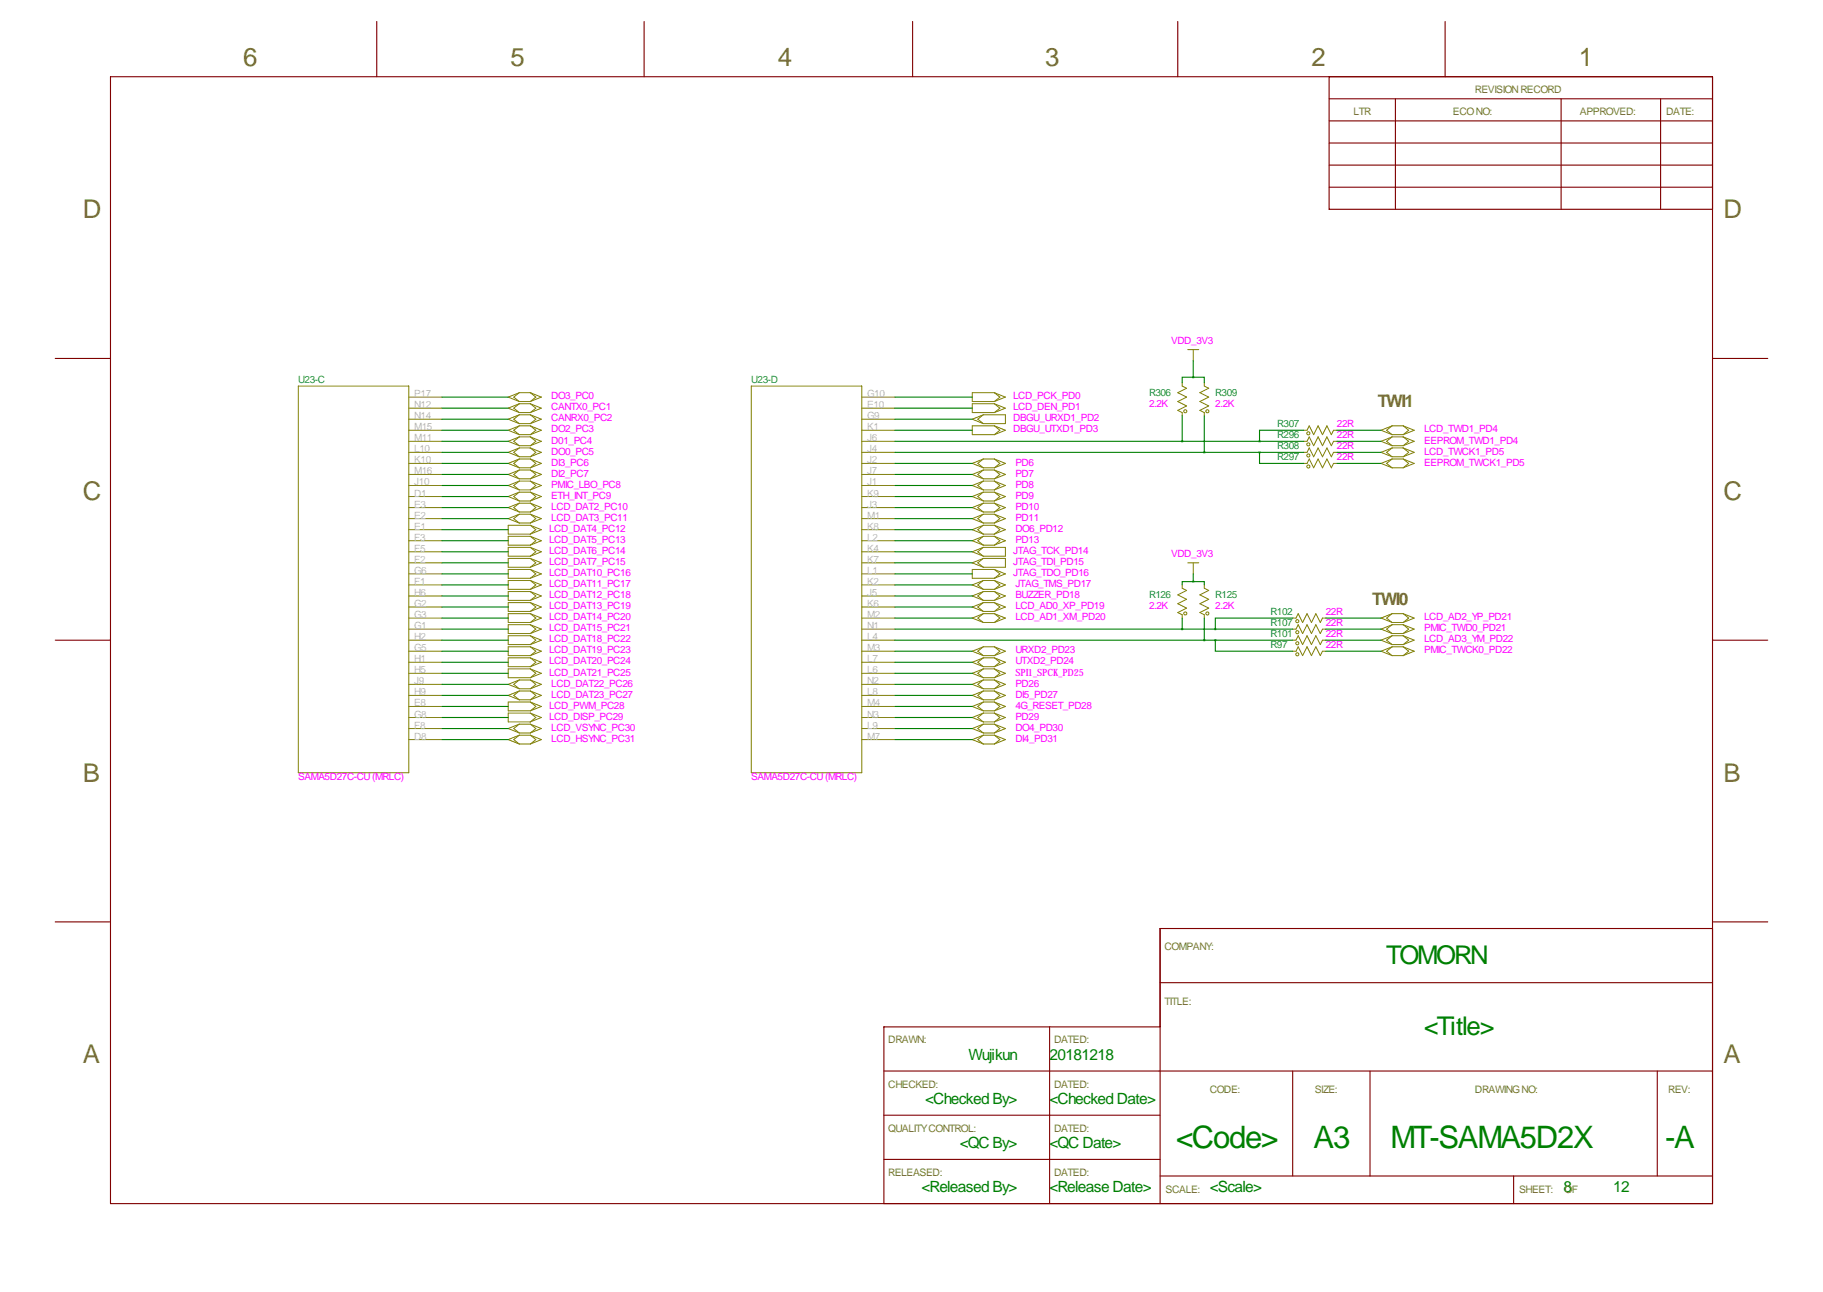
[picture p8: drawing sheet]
<svg xmlns="http://www.w3.org/2000/svg" width="419mm" height="297mm" viewBox="0 0 419 297" stroke-linecap="round" stroke-linejoin="round" font-family="sans-serif">
<g fill="none" stroke="#800000" stroke-width=".25">
<path d="M25.4 17.6h368.3v259.1h-368.3zM86.6 4.9v12.7M148.1 4.9v12.7M209.8 4.9v12.7M270.8 4.9v12.7M305.6 17.6v30.5h88.1M332.2 4.9v12.7M305.6 32.9h88.1M305.6 22.7h88.1M305.6 27.8h88.1M305.6 38h88.1M320.8 22.7v25.4"/>
<path d="M358.9 22.7v25.4M381.8 22.7v25.4M305.6 43h88.1M12.7 82.4h12.7M393.7 82.4h12.7M12.7 147.2h12.7M393.7 147.2h12.7M12.7 211.9h12.7M393.7 213.5h-127v63.2M393.7 211.9h12.7M241.3 236.1v40.6M266.7 225.9h127"/>
<path d="M266.7 236.1h-63.5v40.6M203.2 246.2h190.5M203.2 256.4h63.5M297.2 246.2v24.2M315 246.2v24.2M381 246.2v24.2M203.2 266.6h63.5M266.7 270.4h127M348 270.4v6.3"/>
</g>
<g fill="none" stroke="#808000" stroke-width=".23">
<path d="M68.6 88.8h25.4v88.9h-25.4zM94 91.3h7.6M94 93.8h7.6M94 96.4h7.6M94 98.9h7.6M119.4 97.4h2.5M119.4 95.4h2.5M119.4 92.3h2.5M119.4 90.3h2.5M119.4 94.9h2.5M119.4 92.8h2.5M119.4 99.9h2.5"/>
<path d="M119.4 97.9h2.5M119.4 90.3l-2.6 1 2.6 1M119.4 90.3l-1.3 1 1.3 1M119.4 92.8l-2.6 1 2.6 1.1M119.4 92.8l-1.3 1 1.3 1.1M119.4 95.4l-2.6 1 2.6 1M119.4 95.4l-1.3 1 1.3 1M119.4 97.9l-2.6 1 2.6 1M119.4 97.9l-1.3 1 1.3 1M121.9 90.3l2.6 1-2.6 1M121.9 90.3l1.3 1-1.3 1M121.9 92.8l2.6 1-2.6 1.1"/>
<path d="M121.9 92.8l1.3 1-1.3 1.1M121.9 95.4l2.6 1-2.6 1M121.9 95.4l1.3 1-1.3 1M121.9 97.9l2.6 1-2.6 1M121.9 97.9l1.3 1-1.3 1M172.7 88.8h25.4v88.9h-25.4zM198.1 91.3h7.6M198.1 93.8h7.6M198.1 96.4h7.6M198.1 98.9h7.6M226.1 95.4h5v2h-5M226.1 95.4l-2.6 1 2.6 1"/>
<path d="M226.1 95.4l-1.3 1 1.3 1M228.6 90.3l2.5 1-2.5 1M228.6 90.3h-5.1v2h5.1M228.6 92.8h-5.1v2.1h5.1M228.6 97.9h-5.1v2h5.1M228.6 90.3l1.3 1-1.3 1M228.6 92.8l2.5 1-2.5 1.1M228.6 92.8l1.3 1-1.3 1.1M228.6 97.9l2.5 1-2.5 1M228.6 97.9l1.3 1-1.3 1M271.8 88v.8l1 .5-2 1 2 1-2 1 2 1-2 1 1 .6v.7M273 80.4h2.6"/>
<path d="M274.3 80.4v2.5M276.9 88v.8l1 .5-2.1 1 2.1 1-2.1 1 2.1 1-2.1 1 1.1 .6v.7M299.7 98.9h.8l.5-1 1 2 1-2 1 2 1.1-2 1 2 .5-1h.7M320 99.9h2.6M320 97.9h2.6M320 97.9l-2.5 1 2.5 1M320 97.9l-1.2 1 1.2 1M322.6 97.9l2.5 1-2.5 1M322.6 97.9l1.2 1-1.2 1M94 101.5h7.6M94 104h7.6M94 106.5h7.6"/>
<path d="M94 109.1h7.6M94 111.6h7.6M94 114.2h7.6M94 116.7h7.6M94 119.2h7.6M119.4 112.6h2.5M119.4 110.6h2.5M119.4 110.6l-2.6 1 2.6 1M119.4 110.6l-1.3 1 1.3 1M119.4 115.2h2.5M119.4 113.1h2.5M119.4 113.1l-2.6 1.1 2.6 1"/>
<path d="M119.4 113.1l-1.3 1.1 1.3 1M119.4 117.7h2.5M119.4 115.7h2.5M119.4 115.7l-2.6 1 2.6 1M119.4 115.7l-1.3 1 1.3 1M119.4 118.2h2.5M119.4 118.2l-2.6 1 2.6 1.1M119.4 118.2l-1.3 1 1.3 1.1M119.4 107.6h2.5M119.4 105.5h2.5M119.4 110.1h2.5M119.4 108.1h2.5"/>
<path d="M119.4 102.5h2.5M119.4 100.4h2.5M119.4 105h2.5M119.4 103h2.5M119.4 103l-2.6 1 2.6 1M119.4 103l-1.3 1 1.3 1M119.4 105.5l-2.6 1 2.6 1.1M119.4 105.5l-1.3 1 1.3 1.1M119.4 108.1l-2.6 1 2.6 1M119.4 108.1l-1.3 1 1.3 1M119.4 100.4l-2.6 1.1 2.6 1M119.4 100.4l-1.3 1.1 1.3 1"/>
<path d="M121.9 110.6l2.6 1-2.6 1M121.9 110.6l1.3 1-1.3 1M121.9 113.1l2.6 1.1-2.6 1M121.9 113.1l1.3 1.1-1.3 1M121.9 115.7l2.6 1-2.6 1M121.9 115.7l1.3 1-1.3 1M121.9 118.2l2.6 1-2.6 1.1M121.9 118.2l1.3 1-1.3 1.1M121.9 103l2.6 1-2.6 1M121.9 103l1.3 1-1.3 1M121.9 105.5l2.6 1-2.6 1.1M121.9 105.5l1.3 1-1.3 1.1"/>
<path d="M121.9 108.1l2.6 1-2.6 1M121.9 108.1l1.3 1-1.3 1M121.9 100.4l2.6 1.1-2.6 1M121.9 100.4l1.3 1.1-1.3 1M198.1 101.5h7.6M198.1 104h7.6M198.1 106.5h7.6M198.1 109.1h7.6M198.1 111.6h7.6M198.1 114.2h7.6M198.1 116.7h7.6M198.1 119.2h7.6"/>
<path d="M226.1 112.6h2.5M226.1 110.6h2.5M226.1 115.2h2.5M226.1 113.1h2.5M226.1 117.7h2.5M226.1 115.7h2.5M226.1 118.2h2.5M226.1 107.6h2.5M226.1 105.5h2.5M226.1 105.5l-2.6 1 2.6 1.1M226.1 105.5l-1.3 1 1.3 1.1M226.1 110.6l-2.6 1 2.6 1"/>
<path d="M226.1 110.6l-1.3 1 1.3 1M226.1 118.2l-2.6 1 2.6 1.1M226.1 118.2l-1.3 1 1.3 1.1M226.1 115.7l-2.6 1 2.6 1M226.1 115.7l-1.3 1 1.3 1M226.1 113.1l-2.6 1.1 2.6 1M226.1 113.1l-1.3 1.1 1.3 1M226.1 110.1h2.5M226.1 108.1h2.5M226.1 108.1l-2.6 1 2.6 1M226.1 108.1l-1.3 1 1.3 1M228.6 105.5l2.5 1-2.5 1.1"/>
<path d="M228.6 105.5l1.3 1-1.3 1.1M228.6 110.6l2.5 1-2.5 1M228.6 110.6l1.3 1-1.3 1M228.6 118.2l2.5 1-2.5 1.1M228.6 118.2l1.3 1-1.3 1.1M228.6 115.7l2.5 1-2.5 1M228.6 115.7l1.3 1-1.3 1M228.6 113.1l2.5 1.1-2.5 1M228.6 113.1l1.3 1.1-1.3 1M228.6 108.1l2.5 1-2.5 1M228.6 108.1l1.3 1-1.3 1M299.7 101.5h.8l.5-1.1 1 2.1 1-2.1 1 2.1 1.1-2.1 1 2.1 .5-1h.7"/>
<path d="M299.7 104h.8l.5-1 1 2 1-2 1 2 1.1-2 1 2 .5-1h.7M299.7 106.5h.8l.5-1 1 2.1 1-2.1 1 2.1 1.1-2.1 1 2.1 .5-1.1h.7M320 107.6h2.6M320 105.5h2.6M320 102.5h2.6M320 100.4h2.6M320 100.4l-2.5 1.1 2.5 1M320 100.4l-1.2 1.1 1.2 1M320 105h2.6M320 103h2.6M320 103l-2.5 1 2.5 1M320 103l-1.2 1 1.2 1"/>
<path d="M320 105.5l-2.5 1 2.5 1.1M320 105.5l-1.2 1 1.2 1.1M322.6 100.4l2.5 1.1-2.5 1M322.6 100.4l1.2 1.1-1.2 1M322.6 103l2.5 1-2.5 1M322.6 103l1.2 1-1.2 1M322.6 105.5l2.5 1-2.5 1.1M322.6 105.5l1.2 1-1.2 1.1M94 121.8h7.6M94 124.3h7.6M94 126.9h7.6M94 129.4h7.6"/>
<path d="M94 131.9h7.6M94 134.5h7.6M94 137h7.6M94 139.6h7.6M119.4 120.3h2.5M121.9 120.8l2.6 1-2.6 1M121.9 120.8h-5.1v2h5.1M121.9 123.3h-5.1v2h5.1M121.9 125.8h-5.1v2.1h5.1M121.9 128.4h-5.1v2h5.1M121.9 130.9h-5.1v2.1h5.1M121.9 133.5h-5.1v2h5.1"/>
<path d="M121.9 136h-5.1v2h5.1M121.9 138.5h-5.1v2.1h5.1M121.9 120.8l1.3 1-1.3 1M121.9 123.3l2.6 1-2.6 1M121.9 123.3l1.3 1-1.3 1M121.9 125.8l2.6 1.1-2.6 1M121.9 125.8l1.3 1.1-1.3 1M121.9 128.4l2.6 1-2.6 1M121.9 128.4l1.3 1-1.3 1M121.9 130.9l2.6 1-2.6 1.1M121.9 130.9l1.3 1-1.3 1.1M121.9 133.5l2.6 1-2.6 1"/>
<path d="M121.9 133.5l1.3 1-1.3 1M121.9 136l2.6 1-2.6 1M121.9 136l1.3 1-1.3 1M121.9 138.5l2.6 1.1-2.6 1M121.9 138.5l1.3 1.1-1.3 1M198.1 121.8h7.6M198.1 124.3h7.6M198.1 126.9h7.6M198.1 129.4h7.6M198.1 131.9h7.6M198.1 134.5h7.6M198.1 137h7.6"/>
<path d="M198.1 139.6h7.6M226.1 122.8h2.5M226.1 120.8h2.5M226.1 125.3h2.5M226.1 123.3h2.5M226.1 125.8h5v2.1h-5M226.1 128.4h5v2h-5M226.1 135.5h2.5M226.1 133.5h2.5M226.1 138h2.5M226.1 136h2.5M226.1 138.5h2.5"/>
<path d="M226.1 120.3h2.5M226.1 120.8l-2.6 1 2.6 1M226.1 120.8l-1.3 1 1.3 1M226.1 123.3l-2.6 1 2.6 1M226.1 123.3l-1.3 1 1.3 1M226.1 138.5l-2.6 1.1 2.6 1M226.1 138.5l-1.3 1.1 1.3 1M226.1 125.8l-2.6 1.1 2.6 1M226.1 125.8l-1.3 1.1 1.3 1M226.1 128.4l-2.6 1 2.6 1M226.1 128.4l-1.3 1 1.3 1M226.1 133.5l-2.6 1 2.6 1"/>
<path d="M226.1 133.5l-1.3 1 1.3 1M226.1 136l-2.6 1 2.6 1M226.1 136l-1.3 1 1.3 1M228.6 130.9h-5.1v2.1h5.1M228.6 120.8l2.5 1-2.5 1M228.6 120.8l1.3 1-1.3 1M228.6 123.3l2.5 1-2.5 1M228.6 123.3l1.3 1-1.3 1M228.6 138.5l2.5 1.1-2.5 1M228.6 138.5l1.3 1.1-1.3 1M228.6 130.9l2.5 1-2.5 1.1M228.6 130.9l1.3 1-1.3 1.1"/>
<path d="M228.6 133.5l2.5 1-2.5 1M228.6 133.5l1.3 1-1.3 1M228.6 136l2.5 1-2.5 1M228.6 136l1.3 1-1.3 1M271.8 134.5v.7l1 .5-2 1.1 2 1-2 1 2 1-2 1 1 .5v.8M273 129.4h2.6M274.3 129.4v2.5M276.9 134.5v.7l1 .5-2.1 1.1 2.1 1-2.1 1 2.1 1-2.1 1 1.1 .5v.8M94 142.1h7.6M94 144.6h7.6M94 147.2h7.6M94 149.7h7.6"/>
<path d="M94 152.3h7.6M94 154.8h7.6M94 157.3h7.6M94 159.9h7.6M119.4 158.4h2.5M119.4 156.3h2.5M119.4 156.3l-2.6 1 2.6 1.1M119.4 156.3l-1.3 1 1.3 1.1M119.4 158.9h2.5M119.4 158.9l-2.6 1 2.6 1M119.4 158.9l-1.3 1 1.3 1M121.9 148.7h-5.1v2h5.1"/>
<path d="M121.9 141.1h-5.1v2h5.1M121.9 143.6h-5.1v2.1h5.1M121.9 146.2h-5.1v2h5.1M121.9 151.2h-5.1v2.1h5.1M121.9 153.8h-5.1v2h5.1M121.9 141.1l2.6 1-2.6 1M121.9 141.1l1.3 1-1.3 1M121.9 143.6l2.6 1-2.6 1.1M121.9 143.6l1.3 1-1.3 1.1M121.9 146.2l2.6 1-2.6 1M121.9 146.2l1.3 1-1.3 1M121.9 148.7l2.6 1-2.6 1"/>
<path d="M121.9 148.7l1.3 1-1.3 1M121.9 151.2l2.6 1.1-2.6 1M121.9 151.2l1.3 1.1-1.3 1M121.9 153.8l2.6 1-2.6 1M121.9 153.8l1.3 1-1.3 1M121.9 156.3l2.6 1-2.6 1.1M121.9 156.3l1.3 1-1.3 1.1M121.9 158.9l2.6 1-2.6 1M121.9 158.9l1.3 1-1.3 1M198.1 142.1h7.6M198.1 144.6h7.6M198.1 147.2h7.6"/>
<path d="M198.1 149.7h7.6M198.1 152.3h7.6M198.1 154.8h7.6M198.1 157.3h7.6M198.1 159.9h7.6M226.1 150.7h2.5M226.1 148.7h2.5M226.1 148.7l-2.6 1 2.6 1M226.1 148.7l-1.3 1 1.3 1M226.1 140.6h2.5M226.1 143.1h2.5M226.1 141.1h2.5"/>
<path d="M226.1 153.3h2.5M226.1 151.2h2.5M226.1 155.8h2.5M226.1 153.8h2.5M226.1 158.4h2.5M226.1 156.3h2.5M226.1 158.9h2.5M226.1 141.1l-2.6 1 2.6 1M226.1 141.1l-1.3 1 1.3 1M226.1 151.2l-2.6 1.1 2.6 1M226.1 151.2l-1.3 1.1 1.3 1M226.1 153.8l-2.6 1 2.6 1"/>
<path d="M226.1 153.8l-1.3 1 1.3 1M226.1 158.9l-2.6 1 2.6 1M226.1 158.9l-1.3 1 1.3 1M226.1 156.3l-2.6 1 2.6 1.1M226.1 156.3l-1.3 1 1.3 1.1M228.6 148.7l2.5 1-2.5 1M228.6 148.7l1.3 1-1.3 1M228.6 141.1l2.5 1-2.5 1M228.6 141.1l1.3 1-1.3 1M228.6 151.2l2.5 1.1-2.5 1M228.6 151.2l1.3 1.1-1.3 1M228.6 153.8l2.5 1-2.5 1"/>
<path d="M228.6 153.8l1.3 1-1.3 1M228.6 158.9l2.5 1-2.5 1M228.6 158.9l1.3 1-1.3 1M228.6 156.3l2.5 1-2.5 1.1M228.6 156.3l1.3 1-1.3 1.1M297.2 142.1h.7l.5-1 1.1 2 1-2 1 2 1-2 1 2 .5-1h.8M297.2 144.6h.7l.5-1 1.1 2.1 1-2.1 1 2.1 1-2.1 1 2.1 .5-1.1h.8M297.2 147.2h.7l.5-1 1.1 2 1-2 1 2 1-2 1 2 .5-1h.8M297.2 149.7h.7l.5-1 1.1 2 1-2 1 2 1-2 1 2 .5-1h.8M320 150.7h2.6M320 148.7h2.6M320 143.1h2.6"/>
<path d="M320 141.1h2.6M320 145.7h2.6M320 143.6h2.6M320 148.2h2.6M320 146.2h2.6M320 141.1l-2.5 1 2.5 1M320 141.1l-1.2 1 1.2 1M320 143.6l-2.5 1 2.5 1.1M320 143.6l-1.2 1 1.2 1.1M320 146.2l-2.5 1 2.5 1M320 146.2l-1.2 1 1.2 1M320 148.7l-2.5 1 2.5 1"/>
<path d="M320 148.7l-1.2 1 1.2 1M322.6 141.1l2.5 1-2.5 1M322.6 141.1l1.2 1-1.2 1M322.6 143.6l2.5 1-2.5 1.1M322.6 143.6l1.2 1-1.2 1.1M322.6 146.2l2.5 1-2.5 1M322.6 146.2l1.2 1-1.2 1M322.6 148.7l2.5 1-2.5 1M322.6 148.7l1.2 1-1.2 1M94 162.4h7.6M94 165h7.6M94 167.5h7.6"/>
<path d="M94 170h7.6M119.4 160.9h2.5M119.4 168.5h2.5M119.4 166.5h2.5M119.4 166.5l-2.6 1 2.6 1M119.4 166.5l-1.3 1 1.3 1M119.4 171.1h2.5M119.4 169h2.5M119.4 169l-2.6 1 2.6 1.1M119.4 169l-1.3 1 1.3 1.1M121.9 161.4h-5.1v2h5.1M121.9 163.9h-5.1v2.1h5.1"/>
<path d="M121.9 163.9l2.6 1.1-2.6 1M121.9 163.9l1.3 1.1-1.3 1M121.9 166.5l2.6 1-2.6 1M121.9 166.5l1.3 1-1.3 1M121.9 169l2.6 1-2.6 1.1M121.9 169l1.3 1-1.3 1.1M121.9 161.4l2.6 1-2.6 1M121.9 161.4l1.3 1-1.3 1M198.1 162.4h7.6M198.1 165h7.6M198.1 167.5h7.6M198.1 170h7.6"/>
<path d="M226.1 166h2.5M226.1 163.9h2.5M226.1 160.9h2.5M226.1 168.5h2.5M226.1 166.5h2.5M226.1 171.1h2.5M226.1 169h2.5M226.1 163.4h2.5M226.1 161.4h2.5M226.1 161.4l-2.6 1 2.6 1M226.1 161.4l-1.3 1 1.3 1M226.1 163.9l-2.6 1.1 2.6 1"/>
<path d="M226.1 163.9l-1.3 1.1 1.3 1M226.1 166.5l-2.6 1 2.6 1M226.1 166.5l-1.3 1 1.3 1M226.1 169l-2.6 1 2.6 1.1M226.1 169l-1.3 1 1.3 1.1M228.6 161.4l2.5 1-2.5 1M228.6 161.4l1.3 1-1.3 1M228.6 163.9l2.5 1.1-2.5 1M228.6 163.9l1.3 1.1-1.3 1M228.6 166.5l2.5 1-2.5 1M228.6 166.5l1.3 1-1.3 1M228.6 169l2.5 1-2.5 1.1"/>
<path d="M228.6 169l1.3 1-1.3 1.1"/>
<circle cx="272.5" cy="94.6" r=".36"/>
<circle cx="277.6" cy="94.6" r=".36"/>
<circle cx="300.8" cy="99.6" r=".36"/>
<circle cx="300.8" cy="102.2" r=".36"/>
<circle cx="300.8" cy="104.7" r=".36"/>
<circle cx="300.8" cy="107.3" r=".36"/>
<circle cx="272.5" cy="141" r=".36"/>
<circle cx="277.6" cy="141" r=".36"/>
<circle cx="298.2" cy="150.4" r=".36"/>
<circle cx="298.2" cy="145.4" r=".36"/>
<circle cx="298.2" cy="147.9" r=".36"/>
<circle cx="298.2" cy="142.8" r=".36"/>
</g>
<g fill="none" stroke="#008000" stroke-width=".25">
<path d="M101.6 91.3h15.2M101.6 98.9h15.2M101.6 96.4h15.2M101.6 93.8h15.2M205.7 91.3h17.8M205.7 98.9h17.8M205.7 96.4h17.8M205.7 93.8h17.8M271.8 95.6v5.9M274.3 86.7h2.6v1.3M274.3 86.7h-2.5v1.3M274.3 82.9v3.8"/>
<path d="M276.9 95.6v8.4M299.7 98.9h-10.1v2.6M307.3 98.9h10.2M101.6 119.2h15.2M101.6 116.7h15.2M101.6 111.6h15.2M101.6 104h15.2M101.6 109.1h15.2M101.6 106.5h15.2M101.6 101.5h15.2M101.6 114.2h15.2M205.7 119.2h17.8"/>
<path d="M205.7 116.7h17.8M205.7 111.6h17.8M205.7 104h94M205.7 109.1h17.8M205.7 106.5h17.8M205.7 101.5h94M205.7 114.2h17.8M289.6 104v2.5h10.1M307.3 104h10.2M307.3 106.5h10.2M307.3 101.5h10.2M101.6 139.6h15.2"/>
<path d="M101.6 137h15.2M101.6 124.3h15.2M101.6 134.5h15.2M101.6 121.8h15.2M101.6 126.9h15.2M101.6 131.9h15.2M101.6 129.4h15.2M205.7 139.6h17.8M205.7 137h17.8M205.7 124.3h17.8M205.7 134.5h17.8M205.7 121.8h17.8"/>
<path d="M205.7 126.9h17.8M205.7 131.9h17.8M205.7 129.4h17.8M274.3 133.7h2.6v.8M274.3 133.7h-2.5v.8M274.3 131.9v1.8M101.6 154.8h15.2M101.6 152.3h15.2M101.6 147.2h15.2M101.6 149.7h15.2M101.6 159.9h15.2M101.6 144.6h15.2"/>
<path d="M101.6 142.1h15.2M101.6 157.3h15.2M205.7 154.8h17.8M205.7 152.3h17.8M205.7 147.2h91.5M205.7 149.7h17.8M205.7 159.9h17.8M205.7 144.6h91.5M205.7 142.1h17.8M205.7 157.3h17.8M271.8 142.1v2.5M276.9 142.1v5.1"/>
<path d="M279.4 147.2v2.5h17.8M297.2 142.1h-17.8v2.5M304.8 147.2h12.7M304.8 149.7h12.7M304.8 144.6h12.7M304.8 142.1h12.7M101.6 170h15.2M101.6 162.4h15.2M101.6 165h15.2M101.6 167.5h15.2M205.7 170h17.8M205.7 162.4h17.8"/>
<path d="M205.7 165h17.8M205.7 167.5h17.8"/>
</g>
<path d="M289.5 101.5a.05 .05 0 0 0 .1 0 .05 .05 0 0 0-.1 0zM276.8 104a.05 .05 0 0 0 .1 0 .05 .05 0 0 0-.1 0zM276.8 147.2a.05 .05 0 0 0 .1 0 .05 .05 0 0 0-.1 0zM289.5 104a.05 .05 0 0 0 .1 0 .05 .05 0 0 0-.1 0z" fill="#008000" stroke="#008000" stroke-width=".51"/>
<g font-size="7.1" fill="#008000">
<text x="270.3" y="263.9">&lt;Code&gt;</text>
<text x="302" y="263.9">A3</text>
<text x="319.7" y="263.9">MT-SAMA5D2X</text>
<text x="382.8" y="263.9">-A</text>
</g>
<g font-size="5.9" fill="#707038">
<text x="55.9" y="15.1">6</text>
<text x="117.3" y="15.1">5</text>
<text x="178.8" y="15.1">4</text>
<text x="240.3" y="15.1">3</text>
<text x="301.5" y="15.1">2</text>
<text x="363" y="15.1">1</text>
<text x="19" y="50.2">D</text>
<text x="396.2" y="50.2">D</text>
<text x="19" y="114.9">C</text>
<text x="396.2" y="114.9">C</text>
<text x="19" y="179.7">B</text>
<text x="396.2" y="179.7">B</text>
<text x="19" y="244.5">A</text>
<text x="396.2" y="244.5">A</text>
</g>
<g font-size="5.9" fill="#008000">
<text x="318.7" y="221.5">TOMORN</text>
<text x="327.3" y="238.1">&lt;Title&gt;</text>
</g>
<g font-size="4" fill="#707038">
<text x="316.7" y="93.6">TWI1</text>
<text x="315.5" y="139.1">TWI0</text>
</g>
<g font-size="3.6" fill="#008000">
<text x="222.7" y="243.6">Wujikun</text>
<text x="241.3" y="243.6">20181218</text>
<text x="212.7" y="253.8">&lt;Checked By&gt;</text>
<text x="241.3" y="253.8">&lt;Checked Date&gt;</text>
<text x="220.6" y="263.9">&lt;QC By&gt;</text>
<text x="241.3" y="263.9">&lt;QC Date&gt;</text>
<text x="211.9" y="274.1">&lt;Released By&gt;</text>
<text x="241.3" y="274.1">&lt;Release Date&gt;</text>
<text x="278.1" y="274.1">&lt;Scale&gt;</text>
<text x="359.4" y="274.1">8</text>
<text x="370.8" y="274.1">12</text>
</g>
<g font-size="2.4" fill="#707038">
<text x="339.1" y="21.4">REVISION RECORD</text>
<text x="311.1" y="26.5">LTR</text>
<text x="334" y="26.5">ECO NO:</text>
<text x="363.2" y="26.5">APPROVED:</text>
<text x="383" y="26.5">DATE:</text>
<text x="267.7" y="218.3">COMPANY:</text>
<text x="267.7" y="231">TITLE:</text>
<text x="204.2" y="239.9">DRAWN:</text>
<text x="242.3" y="239.9">DATED:</text>
<text x="204.2" y="250">CHECKED:</text>
<text x="242.3" y="250">DATED:</text>
<text x="278.1" y="251.3">CODE:</text>
<text x="302.3" y="251.3">SIZE:</text>
<text x="339.1" y="251.3">DRAWING NO:</text>
<text x="383.5" y="251.3">REV:</text>
<text x="204.2" y="260.2">QUALITY CONTROL:</text>
<text x="242.3" y="260.2">DATED:</text>
<text x="204.2" y="270.4">RELEASED:</text>
<text x="242.3" y="270.4">DATED:</text>
<text x="268" y="274.2">SCALE:</text>
<text x="349.2" y="274.2">SHEET:</text>
<text x="359.7" y="274.2">OF</text>
</g>
<g font-size="2.3" fill="#f0f">
<text x="269.2" y="79.1">VDD_3V3</text>
<text x="126.7" y="91.8">DO3_PC0</text>
<text x="126.7" y="94.3">CANTX0_PC1</text>
<text x="232.9" y="91.8">LCD_PCK_PD0</text>
<text x="232.9" y="94.3">LCD_DEN_PD1</text>
<text x="264.2" y="93.6">2.2K</text>
<text x="279.4" y="93.6">2.2K</text>
<text x="126.7" y="96.9">CANRX0_PC2</text>
<text x="126.7" y="99.4">DO2_PC3</text>
<text x="126.7" y="102">D01_PC4</text>
<text x="232.9" y="96.9">DBGU_URXD1_PD2</text>
<text x="232.9" y="99.4">DBGU_UTXD1_PD3</text>
<text x="307.3" y="98.2">22R</text>
<text x="307.3" y="100.7">22R</text>
<text x="327.4" y="99.4">LCD_TWD1_PD4</text>
<text x="327.4" y="102">EEPROM_TWD1_PD4</text>
<text x="126.7" y="104.5">DO0_PC5</text>
<text x="126.7" y="107">DI3_PC6</text>
<text x="233.4" y="107">PD6</text>
<text x="307.3" y="105.8">22R</text>
<text x="307.3" y="103.2">22R</text>
<text x="327.4" y="104.5">LCD_TWCK1_PD5</text>
<text x="327.4" y="107">EEPROM_TWCK1_PD5</text>
<text x="126.7" y="112.1">PMIC_LBO_PC8</text>
<text x="126.7" y="109.6">DI2_PC7</text>
<text x="233.4" y="112.1">PD8</text>
<text x="233.4" y="109.6">PD7</text>
<text x="126.7" y="114.7">ETH_INT_PC9</text>
<text x="126.7" y="117.2">LCD_DAT2_PC10</text>
<text x="126.7" y="119.7">LCD_DAT3_PC11</text>
<text x="233.4" y="119.7">PD11</text>
<text x="233.4" y="117.2">PD10</text>
<text x="233.4" y="114.7">PD9</text>
<text x="126.2" y="122.3">LCD_DAT4_PC12</text>
<text x="126.2" y="124.8">LCD_DAT5_PC13</text>
<text x="233.4" y="122.3">DO6_PD12</text>
<text x="233.4" y="124.8">PD13</text>
<text x="126.2" y="127.4">LCD_DAT6_PC14</text>
<text x="126.2" y="129.9">LCD_DAT7_PC15</text>
<text x="232.9" y="127.4">JTAG_TCK_PD14</text>
<text x="232.9" y="129.9">JTAG_TDI_PD15</text>
<text x="269.2" y="128.1">VDD_3V3</text>
<text x="126.2" y="132.4">LCD_DAT10_PC16</text>
<text x="126.2" y="135">LCD_DAT11_PC17</text>
<text x="126.2" y="137.5">LCD_DAT12_PC18</text>
<text x="232.9" y="132.4">JTAG_TDO_PD16</text>
<text x="233.4" y="135">JTAG_TMS_PD17</text>
<text x="233.4" y="137.5">BUZZER_PD18</text>
<text x="126.2" y="140.1">LCD_DAT13_PC19</text>
<text x="126.2" y="142.6">LCD_DAT14_PC20</text>
<text x="233.4" y="140.1">LCD_AD0_XP_PD19</text>
<text x="233.4" y="142.6">LCD_AD1_XM_PD20</text>
<text x="264.2" y="140.1">2.2K</text>
<text x="279.4" y="140.1">2.2K</text>
<text x="304.8" y="143.9">22R</text>
<text x="304.8" y="141.3">22R</text>
<text x="327.4" y="142.6">LCD_AD2_YP_PD21</text>
<text x="126.2" y="145.1">LCD_DAT15_PC21</text>
<text x="126.2" y="147.7">LCD_DAT18_PC22</text>
<text x="304.8" y="149">22R</text>
<text x="304.8" y="146.4">22R</text>
<text x="327.4" y="145.1">PMIC_TWD0_PD21</text>
<text x="327.4" y="147.7">LCD_AD3_YM_PD22</text>
<text x="126.2" y="150.2">LCD_DAT19_PC23</text>
<text x="126.2" y="152.8">LCD_DAT20_PC24</text>
<text x="126.2" y="155.3">LCD_DAT21_PC25</text>
<text x="233.4" y="150.2">URXD2_PD23</text>
<text x="233.4" y="152.8">UTXD2_PD24</text>
<text x="233.4" y="155.3">SPI1_SPCK_PD25</text>
<text x="327.4" y="150.2">PMIC_TWCK0_PD22</text>
<text x="126.7" y="157.8">LCD_DAT22_PC26</text>
<text x="126.7" y="160.4">LCD_DAT23_PC27</text>
<text x="233.4" y="160.4">DI5_PD27</text>
<text x="233.4" y="157.8">PD26</text>
<text x="126.2" y="165.5">LCD_DISP_PC29</text>
<text x="126.2" y="162.9">LCD_PWM_PC28</text>
<text x="233.4" y="162.9">4G_RESET_PD28</text>
<text x="233.4" y="165.5">PD29</text>
<text x="126.7" y="168">LCD_VSYNC_PC30</text>
<text x="126.7" y="170.5">LCD_HSYNC_PC31</text>
<text x="233.4" y="168">DO4_PD30</text>
<text x="233.4" y="170.5">DI4_PD31</text>
<text x="68.6" y="179.4">SAMA5D27C-CU (MRLC)</text>
<text x="172.7" y="179.4">SAMA5D27C-CU (MRLC)</text>
</g>
<g font-size="2.3" fill="#008080">
<text x="68.6" y="88">U23-C</text>
<text x="172.7" y="88">U23-D</text>
<text x="264.2" y="91">R306</text>
<text x="279.4" y="91">R309</text>
<text x="293.6" y="98.2">R307</text>
<text x="293.6" y="100.7">R296</text>
<text x="293.6" y="105.8">R297</text>
<text x="293.6" y="103.2">R308</text>
<text x="264.2" y="137.5">R126</text>
<text x="279.4" y="137.5">R125</text>
<text x="292.1" y="143.9">R107</text>
<text x="292.1" y="141.3">R102</text>
<text x="292.1" y="149">R97</text>
<text x="292.1" y="146.4">R101</text>
</g>
<g font-size="2.3" fill="#aaaad4">
<text x="95.2" y="91.3">P17</text>
<text x="95.2" y="93.8">N12</text>
<text x="199.4" y="91.3">G10</text>
<text x="199.4" y="93.8">E10</text>
<text x="95.2" y="96.4">N14</text>
<text x="95.2" y="98.9">M15</text>
<text x="95.2" y="101.5">M11</text>
<text x="199.4" y="96.4">G9</text>
<text x="199.4" y="98.9">K1</text>
<text x="199.4" y="101.5">J6</text>
<text x="95.2" y="104">L10</text>
<text x="95.2" y="106.5">K10</text>
<text x="199.4" y="104">J4</text>
<text x="199.4" y="106.5">J2</text>
<text x="95.2" y="109.1">M16</text>
<text x="95.2" y="111.6">J10</text>
<text x="199.4" y="109.1">J7</text>
<text x="199.4" y="111.6">J1</text>
<text x="95.2" y="114.2">D1</text>
<text x="95.2" y="116.7">E3</text>
<text x="95.2" y="119.2">E2</text>
<text x="199.4" y="114.2">K9</text>
<text x="199.4" y="116.7">J3</text>
<text x="199.4" y="119.2">M1</text>
<text x="95.2" y="121.8">E1</text>
<text x="95.2" y="124.3">F3</text>
<text x="199.4" y="121.8">K8</text>
<text x="199.4" y="124.3">L2</text>
<text x="95.2" y="126.9">F5</text>
<text x="95.2" y="129.4">F2</text>
<text x="95.2" y="131.9">G6</text>
<text x="199.4" y="126.9">K4</text>
<text x="199.4" y="129.4">K7</text>
<text x="199.4" y="131.9">L1</text>
<text x="95.2" y="134.5">F1</text>
<text x="95.2" y="137">H6</text>
<text x="199.4" y="134.5">K2</text>
<text x="199.4" y="137">J5</text>
<text x="95.2" y="139.6">G2</text>
<text x="95.2" y="142.1">G3</text>
<text x="199.4" y="139.6">K6</text>
<text x="199.4" y="142.1">M2</text>
<text x="95.2" y="144.6">G1</text>
<text x="95.2" y="147.2">H2</text>
<text x="95.2" y="149.7">G5</text>
<text x="199.4" y="144.6">N1</text>
<text x="199.4" y="147.2">L4</text>
<text x="199.4" y="149.7">M3</text>
<text x="95.2" y="152.3">H1</text>
<text x="95.2" y="154.8">H5</text>
<text x="199.4" y="152.3">L7</text>
<text x="199.4" y="154.8">L6</text>
<text x="95.2" y="157.3">J9</text>
<text x="95.2" y="159.9">H9</text>
<text x="199.4" y="157.3">N2</text>
<text x="199.4" y="159.9">L8</text>
<text x="95.2" y="162.4">E8</text>
<text x="95.2" y="165">G8</text>
<text x="95.2" y="167.5">F8</text>
<text x="199.4" y="162.4">M4</text>
<text x="199.4" y="165">N3</text>
<text x="199.4" y="167.5">L9</text>
<text x="95.2" y="170">D8</text>
<text x="199.4" y="170">M7</text>
</g>
</svg>
